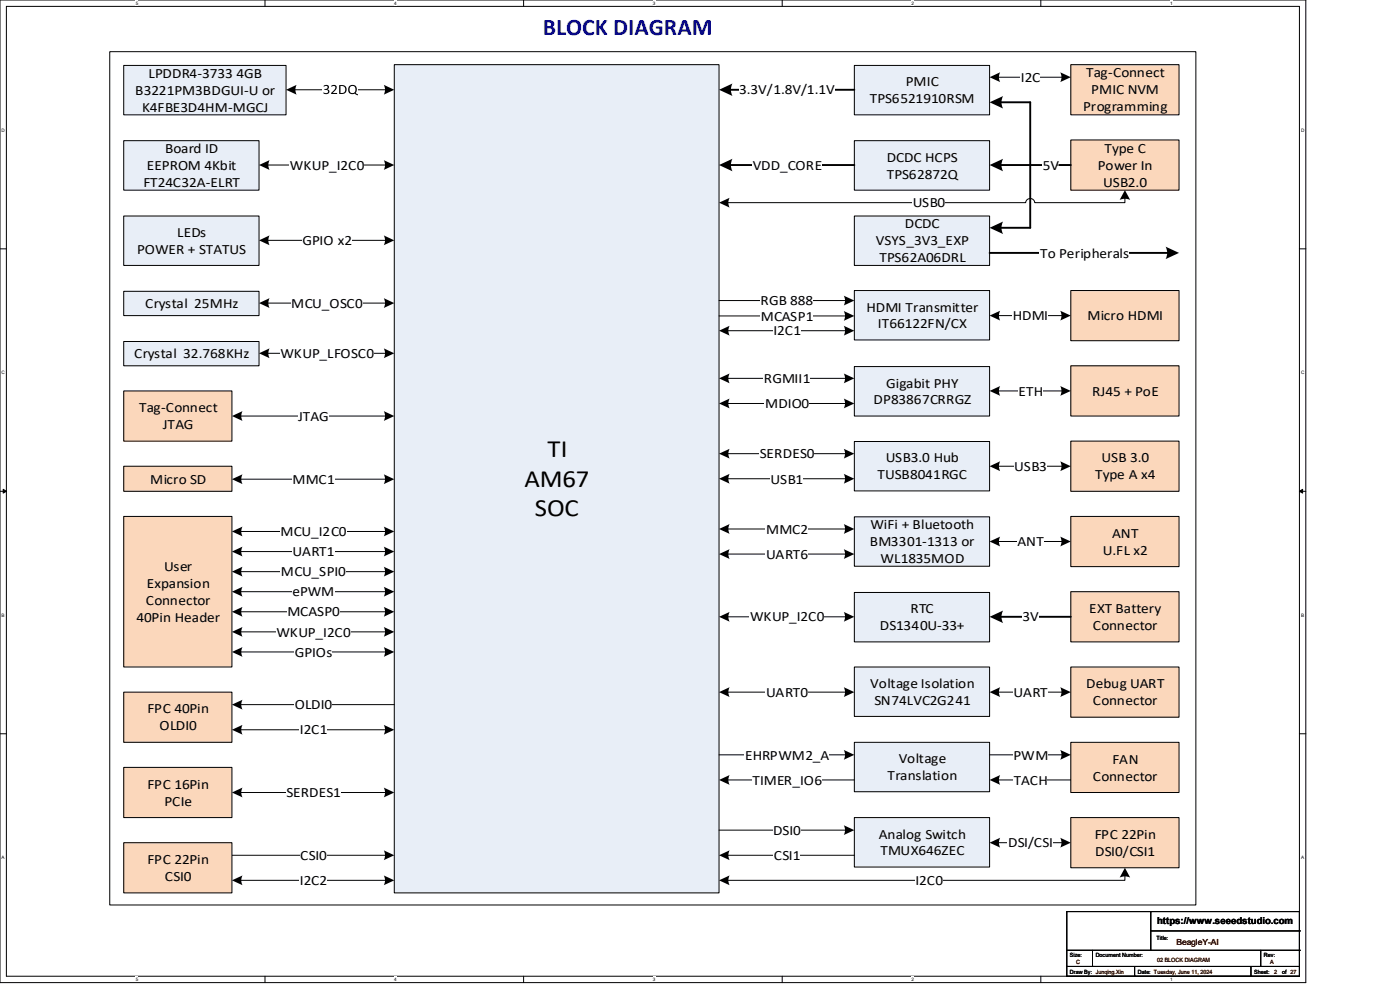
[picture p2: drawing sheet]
<svg xmlns="http://www.w3.org/2000/svg" width="297mm" height="210mm" viewBox="0 0 297 210" stroke-linecap="round" stroke-linejoin="round" font-family="sans-serif">
<path d="M0 0h277v208.4h-277zM1.4 1.4h274.3v205.7h-274.3z" fill="none" stroke="#000" stroke-width=".21"/>
<g fill="#fff">
<path d="M28.8 .1h.5v1.1h-.5z"/>
<path d="M28.8 207.2h.5v1.1h-.5z"/>
</g>
<path d="M56.2 0v1.4M56.2 207.1v1.3" fill="none" stroke="#000" stroke-width=".21"/>
<g fill="#fff">
<path d="M83.7 .1h.5v1.1h-.5z"/>
<path d="M83.7 207.2h.5v1.1h-.5z"/>
</g>
<path d="M111.1 0v1.4M111.1 207.1v1.3" fill="none" stroke="#000" stroke-width=".21"/>
<g fill="#fff">
<path d="M138.5 .1h.6v1.1h-.6z"/>
<path d="M138.5 207.2h.6v1.1h-.6z"/>
</g>
<path d="M165.9 0v1.4M165.9 207.1v1.3" fill="none" stroke="#000" stroke-width=".21"/>
<g fill="#fff">
<path d="M193.4 .1h.5v1.1h-.5z"/>
<path d="M193.4 207.2h.5v1.1h-.5z"/>
</g>
<path d="M220.8 0v1.4M220.8 207.1v1.3" fill="none" stroke="#000" stroke-width=".21"/>
<g fill="#fff">
<path d="M248.2 .1h.6v1.1h-.6z"/>
<path d="M248.2 207.2h.6v1.1h-.6z"/>
<path d="M.3 27.1h.8v1.1h-.8z"/>
<path d="M276 27.1h.7v1.1h-.7z"/>
<path d="M.3 78.5h.8v1.1h-.8z"/>
<path d="M276 78.5h.7v1.1h-.7z"/>
</g>
<path d="M0 52.8h1.4M275.7 52.8h1.3" fill="none" stroke="#000" stroke-width=".21"/>
<g fill="#fff">
<path d="M.3 129.9h.7v1.1h-.7z"/>
<path d="M276 129.9h.6v1.1h-.6z"/>
</g>
<path d="M0 104.2h1.4M275.7 104.2h1.3" fill="none" stroke="#000" stroke-width=".21"/>
<path d="M.7 103.8l.7 .4-.7 .4zM275.7 104.2l.7-.4v.8z" fill="#000" stroke="#000" stroke-width=".21"/>
<g fill="#fff">
<path d="M.3 181.4h.7v1.1h-.7z"/>
<path d="M276 181.4h.6v1.1h-.6z"/>
</g>
<path d="M0 155.7h1.4M275.7 155.7h1.3" fill="none" stroke="#000" stroke-width=".21"/>
<path d="M23.3 11h230.4v181h-230.4z" fill="#fff"/>
<path d="M23.3 11h230.4v181h-230.4z" fill="none" stroke="#000" stroke-width=".21"/>
<path d="M83.6 13.7h68.9v175.7h-68.9z" fill-rule="evenodd" fill="#e8eef7"/>
<path d="M83.6 13.7h68.9v175.7h-68.9zM50.9 149.5h32.7" fill="none" stroke="#000" stroke-width=".21"/>
<path d="M49.2 149.5l2.2-1.1a2.16 2.16 0 0 0 0 2.1z" fill-rule="evenodd" fill="#000"/>
<path d="M62.4 147.7h8v3.6h-8z" fill-rule="evenodd" fill="#fff"/>
<path d="M62.4 19h19.6" fill="none" stroke="#000" stroke-width=".21"/>
<g fill="#000">
<path d="M60.7 19l2.2-1a2.17 2.17 0 0 0 0 2.1z" fill-rule="evenodd"/>
<path d="M81.4 18l2.2 1-2.2 1.1a2.17 2.17 0 0 0 0-2.1z" fill-rule="evenodd"/>
</g>
<path d="M68.4 17.2h7.5v3.6h-7.5z" fill-rule="evenodd" fill="#fff"/>
<path d="M68.7 18.2a.56 .56 0 0 1 .8-.1 .56 .56 0 0 1 0 .8h-.1a.55 .55 0 0 1 .5 .8 .55 .55 0 0 1-.8 .3l-.5-.2v-.2a.51 .51 0 0 0 .6 .2 .51 .51 0 0 0 .3-.6l-.7-.1 .1-.2a.41 .41 0 0 0 .5-.1 .41 .41 0 0 0-.1-.6 .41 .41 0 0 0-.6 .2zM70.3 18.2a.67 .67 0 0 1 1.1 .1 .67 .67 0 0 1-.3 1l-.5 .4h.9v.2h-1.2v-.2l.5-.5a.49 .49 0 0 0 .3-.8 .49 .49 0 0 0-.8 0zM72 18.1l.1-.1a1.04 1.04 0 0 1 1.1 .2 1.04 1.04 0 0 1 .3 1.1 1.17 1.17 0 0 1-1.5 .6zM72.2 18.2v1.5a.78 .78 0 0 0 1-.7 .78 .78 0 0 0-1-.8zM74.1 18.3a.98 .98 0 0 1 1.4 0 .98 .98 0 0 1-.1 1.4l.6 .4h-.4a.6 .6 0 0 0-.8-.1 .99 .99 0 0 1-.9-.7 .99 .99 0 0 1 .2-1zM74.4 18.4a.73 .73 0 0 0-.2 1 .73 .73 0 0 0 1.1 .1l.1-.2a.7 .7 0 0 0-.2-.9 .7 .7 0 0 0-.8 0z" fill="#000"/>
<path d="M49.2 181.4h32.8" fill="none" stroke="#000" stroke-width=".21"/>
<path d="M81.4 180.4l2.2 1-2.2 1.1a2.16 2.16 0 0 0 0-2.1z" fill-rule="evenodd" fill="#000"/>
<path d="M63.6 179.6h5.7v3.6h-5.7z" fill-rule="evenodd" fill="#fff"/>
<path d="M26.2 13.9h34.5v10.5h-34.5z" fill-rule="evenodd" fill="#e8eef7"/>
<path d="M26.2 13.9h34.5v10.5h-34.5z" fill="none" stroke="#000" stroke-width=".21"/>
<path d="M26.2 29.8h28.8v10.5h-28.8z" fill-rule="evenodd" fill="#e8eef7"/>
<path d="M26.2 29.8h28.8v10.5h-28.8z" fill="none" stroke="#000" stroke-width=".21"/>
<path d="M181.3 61.6h28.6v10.5h-28.6z" fill-rule="evenodd" fill="#e8eef7"/>
<path d="M181.3 61.6h28.6v10.5h-28.6z" fill="none" stroke="#000" stroke-width=".21"/>
<path d="M181.3 77.8h28.6v10.5h-28.6z" fill-rule="evenodd" fill="#e8eef7"/>
<path d="M181.3 77.8h28.6v10.5h-28.6z" fill="none" stroke="#000" stroke-width=".21"/>
<path d="M181.3 93.7h28.6v10.4h-28.6z" fill-rule="evenodd" fill="#e8eef7"/>
<path d="M181.3 93.7h28.6v10.4h-28.6z" fill="none" stroke="#000" stroke-width=".21"/>
<path d="M181.3 109.6h28.6v10.5h-28.6z" fill-rule="evenodd" fill="#e8eef7"/>
<path d="M181.3 109.6h28.6v10.5h-28.6z" fill="none" stroke="#000" stroke-width=".21"/>
<path d="M227.2 61.6h22.9v10.7h-22.9z" fill-rule="evenodd" fill="#fbd7bb"/>
<path d="M227.2 61.6h22.9v10.7h-22.9z" fill="none" stroke="#000" stroke-width=".21"/>
<path d="M227.2 93.6h22.9v10.6h-22.9z" fill-rule="evenodd" fill="#fbd7bb"/>
<path d="M227.2 93.6h22.9v10.6h-22.9z" fill="none" stroke="#000" stroke-width=".21"/>
<path d="M26.2 98.9h23v5.3h-23z" fill-rule="evenodd" fill="#fbd7bb"/>
<path d="M26.2 98.9h23v5.3h-23z" fill="none" stroke="#000" stroke-width=".21"/>
<path d="M181.3 13.9h28.6v10.5h-28.6z" fill-rule="evenodd" fill="#e8eef7"/>
<path d="M181.3 13.9h28.6v10.5h-28.6z" fill="none" stroke="#000" stroke-width=".21"/>
<path d="M181.3 29.8h28.6v10.5h-28.6z" fill-rule="evenodd" fill="#e8eef7"/>
<path d="M181.3 29.8h28.6v10.5h-28.6z" fill="none" stroke="#000" stroke-width=".21"/>
<path d="M227.2 29.7h22.9v10.6h-22.9z" fill-rule="evenodd" fill="#fbd7bb"/>
<path d="M227.2 29.7h22.9v10.6h-22.9z" fill="none" stroke="#000" stroke-width=".21"/>
<path d="M26.2 45.8h28.8v10.5h-28.8z" fill-rule="evenodd" fill="#e8eef7"/>
<path d="M26.2 45.8h28.8v10.5h-28.8z" fill="none" stroke="#000" stroke-width=".21"/>
<path d="M181.3 45.8h28.6v10.5h-28.6z" fill-rule="evenodd" fill="#e8eef7"/>
<path d="M181.3 45.8h28.6v10.5h-28.6z" fill="none" stroke="#000" stroke-width=".21"/>
<path d="M26.2 82.9h23v10.7h-23z" fill-rule="evenodd" fill="#fbd7bb"/>
<path d="M26.2 82.9h23v10.7h-23z" fill="none" stroke="#000" stroke-width=".21"/>
<path d="M227.2 173.4h22.9v10.7h-22.9z" fill-rule="evenodd" fill="#fbd7bb"/>
<path d="M227.2 173.4h22.9v10.7h-22.9z" fill="none" stroke="#000" stroke-width=".21"/>
<path d="M26.2 178.8h23v10.6h-23z" fill-rule="evenodd" fill="#fbd7bb"/>
<path d="M26.2 178.8h23v10.6h-23z" fill="none" stroke="#000" stroke-width=".21"/>
<path d="M181.3 173.4h28.6v10.5h-28.6z" fill-rule="evenodd" fill="#e8eef7"/>
<path d="M181.3 173.4h28.6v10.5h-28.6z" fill="none" stroke="#000" stroke-width=".21"/>
<path d="M26.2 146.8h23v10.7h-23z" fill-rule="evenodd" fill="#fbd7bb"/>
<path d="M26.2 146.8h23v10.7h-23z" fill="none" stroke="#000" stroke-width=".21"/>
<path d="M227.2 77.6h22.9v10.7h-22.9z" fill-rule="evenodd" fill="#fbd7bb"/>
<path d="M227.2 77.6h22.9v10.7h-22.9z" fill="none" stroke="#000" stroke-width=".21"/>
<path d="M26.2 162.8h23v10.6h-23z" fill-rule="evenodd" fill="#fbd7bb"/>
<path d="M26.2 162.8h23v10.6h-23z" fill="none" stroke="#000" stroke-width=".21"/>
<path d="M26.2 109.6h23v31.9h-23z" fill-rule="evenodd" fill="#fbd7bb"/>
<path d="M26.2 109.6h23v31.9h-23z" fill="none" stroke="#000" stroke-width=".21"/>
<path d="M227.2 157.5h22.9v10.6h-22.9z" fill-rule="evenodd" fill="#fbd7bb"/>
<path d="M227.2 157.5h22.9v10.6h-22.9z" fill="none" stroke="#000" stroke-width=".21"/>
<path d="M227.2 125.5h22.9v10.7h-22.9z" fill-rule="evenodd" fill="#fbd7bb"/>
<path d="M227.2 125.5h22.9v10.7h-22.9z" fill="none" stroke="#000" stroke-width=".21"/>
<path d="M227.2 141.5h22.9v10.6h-22.9z" fill-rule="evenodd" fill="#fbd7bb"/>
<path d="M227.2 141.5h22.9v10.6h-22.9z" fill="none" stroke="#000" stroke-width=".21"/>
<path d="M227.2 109.6h22.9v10.6h-22.9z" fill-rule="evenodd" fill="#fbd7bb"/>
<path d="M227.2 109.6h22.9v10.6h-22.9z" fill="none" stroke="#000" stroke-width=".21"/>
<path d="M181.3 125.7h28.6v10.5h-28.6z" fill-rule="evenodd" fill="#e8eef7"/>
<path d="M181.3 125.7h28.6v10.5h-28.6z" fill="none" stroke="#000" stroke-width=".21"/>
<path d="M181.3 141.5h28.6v10.5h-28.6z" fill-rule="evenodd" fill="#e8eef7"/>
<path d="M181.3 141.5h28.6v10.5h-28.6z" fill="none" stroke="#000" stroke-width=".21"/>
<path d="M181.3 157.5h28.6v10.5h-28.6z" fill-rule="evenodd" fill="#e8eef7"/>
<path d="M181.3 157.5h28.6v10.5h-28.6z" fill="none" stroke="#000" stroke-width=".21"/>
<path d="M227.2 13.7h22.9v10.7h-22.9z" fill-rule="evenodd" fill="#fbd7bb"/>
<path d="M227.2 13.7h22.9v10.7h-22.9z" fill="none" stroke="#000" stroke-width=".21"/>
<path d="M26.2 61.8h28.8v5.2h-28.8z" fill-rule="evenodd" fill="#e8eef7"/>
<path d="M26.2 61.8h28.8v5.2h-28.8z" fill="none" stroke="#000" stroke-width=".21"/>
<path d="M26.2 72.4h28.8v5.2h-28.8z" fill-rule="evenodd" fill="#e8eef7"/>
<path d="M56.6 35h25.4M26.2 72.4h28.8v5.2h-28.8z" fill="none" stroke="#000" stroke-width=".21"/>
<g fill="#000">
<path d="M55 35l2.2-1a2.21 2.21 0 0 0 0 2z" fill-rule="evenodd"/>
<path d="M81.4 34l2.2 1-2.2 1a2.14 2.14 0 0 0 0-2z" fill-rule="evenodd"/>
</g>
<path d="M61.4 33.2h15.8v3.6h-15.8z" fill-rule="evenodd" fill="#fff"/>
<path d="M56.6 51h25.4" fill="none" stroke="#000" stroke-width=".21"/>
<g fill="#000">
<path d="M55 51l2.2-1.1a2.24 2.24 0 0 0 0 2.1z" fill-rule="evenodd"/>
<path d="M81.4 49.9l2.2 1.1-2.2 1a2.16 2.16 0 0 0 0-2.1z" fill-rule="evenodd"/>
</g>
<path d="M64.1 49.2h10.4v3.6h-10.4z" fill-rule="evenodd" fill="#fff"/>
<path d="M56.6 64.3h25.4" fill="none" stroke="#000" stroke-width=".21"/>
<g fill="#000">
<path d="M55 64.3l2.2-1a2.24 2.24 0 0 0 0 2z" fill-rule="evenodd"/>
<path d="M81.4 63.3l2.2 1-2.2 1a2.17 2.17 0 0 0 0-2z" fill-rule="evenodd"/>
</g>
<path d="M61.7 62.5h15.2v3.6h-15.2z" fill-rule="evenodd" fill="#fff"/>
<path d="M56.6 74.9h25.4" fill="none" stroke="#000" stroke-width=".21"/>
<g fill="#000">
<path d="M55 74.9l2.2-1a2.24 2.24 0 0 0 0 2.1z" fill-rule="evenodd"/>
<path d="M81.4 73.9l2.2 1-2.2 1.1a2.16 2.16 0 0 0 0-2.1z" fill-rule="evenodd"/>
</g>
<path d="M59.4 73.1h19.8v3.6h-19.8z" fill-rule="evenodd" fill="#fff"/>
<path d="M50.9 88.3h31.1" fill="none" stroke="#000" stroke-width=".21"/>
<g fill="#000">
<path d="M49.2 88.3l2.2-1.1a2.16 2.16 0 0 0 0 2.1z" fill-rule="evenodd"/>
<path d="M81.4 87.2l2.2 1.1-2.2 1a2.16 2.16 0 0 0 0-2.1z" fill-rule="evenodd"/>
</g>
<path d="M63.2 86.5h6.5v3.6h-6.5z" fill-rule="evenodd" fill="#fff"/>
<path d="M50.9 101.7h31.1" fill="none" stroke="#000" stroke-width=".21"/>
<g fill="#000">
<path d="M49.2 101.7l2.2-1.1a2.16 2.16 0 0 0 0 2.1z" fill-rule="evenodd"/>
<path d="M81.4 100.6l2.2 1.1-2.2 1a2.16 2.16 0 0 0 0-2.1z" fill-rule="evenodd"/>
</g>
<path d="M62 99.9h8.9v3.6h-8.9z" fill-rule="evenodd" fill="#fff"/>
<path d="M50.9 154.8h31.1" fill="none" stroke="#000" stroke-width=".21"/>
<g fill="#000">
<path d="M49.2 154.8l2.2-1a2.14 2.14 0 0 0 0 2z" fill-rule="evenodd"/>
<path d="M81.4 153.8l2.2 1-2.2 1a2.14 2.14 0 0 0 0-2z" fill-rule="evenodd"/>
</g>
<path d="M63.5 153h5.8v3.6h-5.8z" fill-rule="evenodd" fill="#fff"/>
<path d="M50.9 168.1h31.1" fill="none" stroke="#000" stroke-width=".21"/>
<g fill="#000">
<path d="M49.2 168.1l2.2-1a2.17 2.17 0 0 0 0 2.1z" fill-rule="evenodd"/>
<path d="M81.4 167.1l2.2 1-2.2 1.1a2.17 2.17 0 0 0 0-2.1z" fill-rule="evenodd"/>
</g>
<path d="M60.7 166.3h11.5v3.6h-11.5z" fill-rule="evenodd" fill="#fff"/>
<path d="M50.9 186.8h31.1" fill="none" stroke="#000" stroke-width=".21"/>
<g fill="#000">
<path d="M49.2 186.8l2.2-1.1a2.14 2.14 0 0 0 0 2.1z" fill-rule="evenodd"/>
<path d="M81.4 185.7l2.2 1.1-2.2 1a2.14 2.14 0 0 0 0-2.1z" fill-rule="evenodd"/>
</g>
<path d="M63.5 185h5.8v3.6h-5.8z" fill-rule="evenodd" fill="#fff"/>
<path d="M154.7 19h26.6" fill="none" stroke="#000" stroke-width=".41"/>
<path d="M152.5 19l2.9-1.3-.3 1.3 .3 1.4z" fill-rule="evenodd" fill="#000"/>
<path d="M156.7 17.2h20.4v3.6h-20.4z" fill-rule="evenodd" fill="#fff"/>
<path d="M154.7 35h26.6" fill="none" stroke="#000" stroke-width=".41"/>
<path d="M152.5 35l2.9-1.3-.3 1.3 .3 1.3z" fill-rule="evenodd" fill="#000"/>
<path d="M159.6 33.2h14.6v3.6h-14.6z" fill-rule="evenodd" fill="#fff"/>
<path d="M209.9 53.7h38.1" fill="none" stroke="#000" stroke-width=".41"/>
<path d="M247.3 52.3l2.8 1.4-2.8 1.3 .3-1.4z" fill-rule="evenodd" fill="#000"/>
<path d="M220.6 51.8h18.9v3.6h-18.9z" fill-rule="evenodd" fill="#fff"/>
<path d="M211.6 16.4h13.9" fill="none" stroke="#000" stroke-width=".21"/>
<g fill="#000">
<path d="M209.9 16.4l2.3-1.1a2.16 2.16 0 0 0 0 2.1z" fill-rule="evenodd"/>
<path d="M224.9 15.3l2.3 1.1-2.3 1a2.16 2.16 0 0 0 0-2.1z" fill-rule="evenodd"/>
</g>
<path d="M216.5 14.6h4.2v3.6h-4.2z" fill-rule="evenodd" fill="#fff"/>
<path d="M212.1 21.7h6.5M218.6 35h8.6" fill="none" stroke="#000" stroke-width=".41"/>
<path d="M209.9 21.7l2.9-1.3-.3 1.3 .3 1.3z" fill-rule="evenodd" fill="#000"/>
<path d="M221.1 33.2h3.5v3.6h-3.5z" fill-rule="evenodd" fill="#fff"/>
<path d="M212.1 35h6.5M218.6 21.7v26.6h-6.5" fill="none" stroke="#000" stroke-width=".41"/>
<path d="M224.3 35h2.9M238.7 41.9v1.1h-19.2a.96 .96 0 0 0-.9-.9 .96 .96 0 0 0-1 .9h-63.4" fill="none" stroke="#000" stroke-width=".21"/>
<g fill="#000">
<path d="M209.9 35l2.9-1.3-.3 1.3 .3 1.3z" fill-rule="evenodd"/>
<path d="M152.5 43l2.3-1a2.16 2.16 0 0 0 0 2z" fill-rule="evenodd"/>
<path d="M209.9 48.3l2.9-1.3-.3 1.3 .3 1.3z" fill-rule="evenodd"/>
<path d="M238.7 40.3l1.1 2.1-.9-.2-1.4 .2z" fill-rule="evenodd"/>
</g>
<path d="M193.5 41.2h7v3.6h-7z" fill-rule="evenodd" fill="#fff"/>
<path d="M211.6 67h13.9" fill="none" stroke="#000" stroke-width=".21"/>
<g fill="#000">
<path d="M209.9 67l2.3-1.1a2.16 2.16 0 0 0 0 2.1z" fill-rule="evenodd"/>
<path d="M224.9 65.9l2.3 1.1-2.3 1a2.16 2.16 0 0 0 0-2.1z" fill-rule="evenodd"/>
</g>
<path d="M214.8 65.2h7.6v3.6h-7.6z" fill-rule="evenodd" fill="#fff"/>
<path d="M152.5 63.8h27.1" fill="none" stroke="#000" stroke-width=".21"/>
<path d="M179 62.7l2.3 1.1-2.3 1a2.16 2.16 0 0 0 0-2.1z" fill-rule="evenodd" fill="#000"/>
<path d="M161.3 62h11.2v3.6h-11.2z" fill-rule="evenodd" fill="#fff"/>
<path d="M152.5 67h27.1" fill="none" stroke="#000" stroke-width=".21"/>
<path d="M179 66l2.3 1-2.3 1.1a2.16 2.16 0 0 0 0-2.1z" fill-rule="evenodd" fill="#000"/>
<path d="M161.3 65.2h11.2v3.6h-11.2z" fill-rule="evenodd" fill="#fff"/>
<path d="M154.2 70.2h25.4" fill="none" stroke="#000" stroke-width=".21"/>
<g fill="#000">
<path d="M152.5 70.2l2.3-1.1a2.17 2.17 0 0 0 0 2.1z" fill-rule="evenodd"/>
<path d="M179 69.1l2.3 1.1-2.3 1a2.17 2.17 0 0 0 0-2.1z" fill-rule="evenodd"/>
</g>
<path d="M164 68.3h5.8v3.7h-5.8z" fill-rule="evenodd" fill="#fff"/>
<path d="M154.2 80.3h25.4" fill="none" stroke="#000" stroke-width=".21"/>
<g fill="#000">
<path d="M152.5 80.3l2.3-1.1a2.16 2.16 0 0 0 0 2.1z" fill-rule="evenodd"/>
<path d="M179 79.2l2.3 1.1-2.3 1a2.16 2.16 0 0 0 0-2.1z" fill-rule="evenodd"/>
</g>
<path d="M162 78.5h9.8v3.6h-9.8z" fill-rule="evenodd" fill="#fff"/>
<path d="M154.2 85.6h25.4" fill="none" stroke="#000" stroke-width=".21"/>
<g fill="#000">
<path d="M152.5 85.6l2.3-1a2.16 2.16 0 0 0 0 2z" fill-rule="evenodd"/>
<path d="M179 84.6l2.3 1-2.3 1a2.16 2.16 0 0 0 0-2z" fill-rule="evenodd"/>
</g>
<path d="M162.2 83.8h9.4v3.6h-9.4z" fill-rule="evenodd" fill="#fff"/>
<path d="M211.6 82.9h13.9" fill="none" stroke="#000" stroke-width=".21"/>
<g fill="#000">
<path d="M209.9 82.9l2.3-1a2.14 2.14 0 0 0 0 2.1z" fill-rule="evenodd"/>
<path d="M224.9 81.9l2.3 1-2.3 1.1a2.14 2.14 0 0 0 0-2.1z" fill-rule="evenodd"/>
</g>
<path d="M216 81.1h5.1v3.6h-5.1z" fill-rule="evenodd" fill="#fff"/>
<path d="M154.2 96.2h25.4" fill="none" stroke="#000" stroke-width=".21"/>
<g fill="#000">
<path d="M152.5 96.2l2.3-1a2.14 2.14 0 0 0 0 2.1z" fill-rule="evenodd"/>
<path d="M179 95.2l2.3 1-2.3 1.1a2.14 2.14 0 0 0 0-2.1z" fill-rule="evenodd"/>
</g>
<path d="M161.1 94.4h11.6v3.6h-11.6z" fill-rule="evenodd" fill="#fff"/>
<path d="M154.2 101.6h25.4" fill="none" stroke="#000" stroke-width=".21"/>
<g fill="#000">
<path d="M152.5 101.6l2.3-1.1a2.16 2.16 0 0 0 0 2.1z" fill-rule="evenodd"/>
<path d="M179 100.5l2.3 1.1-2.3 1a2.16 2.16 0 0 0 0-2.1z" fill-rule="evenodd"/>
</g>
<path d="M163.4 99.8h7v3.6h-7z" fill-rule="evenodd" fill="#fff"/>
<path d="M211.6 98.9h13.9" fill="none" stroke="#000" stroke-width=".21"/>
<g fill="#000">
<path d="M209.9 98.9l2.3-1a2.17 2.17 0 0 0 0 2z" fill-rule="evenodd"/>
<path d="M224.9 97.9l2.3 1-2.3 1a2.17 2.17 0 0 0 0-2z" fill-rule="evenodd"/>
</g>
<path d="M215.1 97.1h6.9v3.6h-6.9z" fill-rule="evenodd" fill="#fff"/>
<path d="M154.2 112.2h25.4" fill="none" stroke="#000" stroke-width=".21"/>
<g fill="#000">
<path d="M152.5 112.2l2.3-1a2.16 2.16 0 0 0 0 2.1z" fill-rule="evenodd"/>
<path d="M179 111.2l2.3 1-2.3 1.1a2.16 2.16 0 0 0 0-2.1z" fill-rule="evenodd"/>
</g>
<path d="M162.4 110.4h9v3.6h-9z" fill-rule="evenodd" fill="#fff"/>
<path d="M154.2 117.5h25.4" fill="none" stroke="#000" stroke-width=".21"/>
<g fill="#000">
<path d="M152.5 117.5l2.3-1a2.14 2.14 0 0 0 0 2.1z" fill-rule="evenodd"/>
<path d="M179 116.5l2.3 1-2.3 1.1a2.14 2.14 0 0 0 0-2.1z" fill-rule="evenodd"/>
</g>
<path d="M162.4 115.7h9v3.6h-9z" fill-rule="evenodd" fill="#fff"/>
<path d="M211.6 114.9h13.9" fill="none" stroke="#000" stroke-width=".21"/>
<g fill="#000">
<path d="M209.9 114.9l2.3-1.1a2.16 2.16 0 0 0 0 2.1z" fill-rule="evenodd"/>
<path d="M224.9 113.8l2.3 1.1-2.3 1a2.16 2.16 0 0 0 0-2.1z" fill-rule="evenodd"/>
</g>
<path d="M215.8 113.1h5.5v3.6h-5.5z" fill-rule="evenodd" fill="#fff"/>
<path d="M154.2 130.8h25.4" fill="none" stroke="#000" stroke-width=".21"/>
<g fill="#000">
<path d="M152.5 130.8l2.3-1a2.14 2.14 0 0 0 0 2.1z" fill-rule="evenodd"/>
<path d="M179 129.8l2.3 1-2.3 1.1a2.14 2.14 0 0 0 0-2.1z" fill-rule="evenodd"/>
</g>
<path d="M159 129h15.8v3.7h-15.8z" fill-rule="evenodd" fill="#fff"/>
<path d="M212.1 130.8h15.1" fill="none" stroke="#000" stroke-width=".41"/>
<path d="M209.9 130.8l2.9-1.3-.3 1.3 .3 1.4z" fill-rule="evenodd" fill="#000"/>
<path d="M216.8 129h3.5v3.7h-3.5z" fill-rule="evenodd" fill="#fff"/>
<path d="M154.2 146.8h25.4" fill="none" stroke="#000" stroke-width=".21"/>
<g fill="#000">
<path d="M152.5 146.8l2.3-1a2.16 2.16 0 0 0 0 2.1z" fill-rule="evenodd"/>
<path d="M179 145.8l2.3 1-2.3 1.1a2.16 2.16 0 0 0 0-2.1z" fill-rule="evenodd"/>
</g>
<path d="M162.4 145h9v3.6h-9z" fill-rule="evenodd" fill="#fff"/>
<path d="M211.6 146.8h13.9" fill="none" stroke="#000" stroke-width=".21"/>
<g fill="#000">
<path d="M209.9 146.8l2.3-1a2.16 2.16 0 0 0 0 2.1z" fill-rule="evenodd"/>
<path d="M224.9 145.8l2.3 1-2.3 1.1a2.16 2.16 0 0 0 0-2.1z" fill-rule="evenodd"/>
</g>
<path d="M214.9 145h7.3v3.6h-7.3z" fill-rule="evenodd" fill="#fff"/>
<path d="M152.5 160.1h27.1" fill="none" stroke="#000" stroke-width=".21"/>
<path d="M179 159.1l2.3 1-2.3 1.1a2.16 2.16 0 0 0 0-2.1z" fill-rule="evenodd" fill="#000"/>
<path d="M158 158.3h17.8v3.6h-17.8z" fill-rule="evenodd" fill="#fff"/>
<path d="M154.2 165.5h27.1" fill="none" stroke="#000" stroke-width=".21"/>
<path d="M152.5 165.5l2.3-1.1a2.14 2.14 0 0 0 0 2.1z" fill-rule="evenodd" fill="#000"/>
<path d="M159.5 163.7h14.8v3.6h-14.8z" fill-rule="evenodd" fill="#fff"/>
<path d="M209.9 160.1h15.6" fill="none" stroke="#000" stroke-width=".21"/>
<path d="M224.9 159.1l2.3 1-2.3 1.1a2.16 2.16 0 0 0 0-2.1z" fill-rule="evenodd" fill="#000"/>
<path d="M214.9 158.3h7.3v3.6h-7.3z" fill-rule="evenodd" fill="#fff"/>
<path d="M211.6 165.5h15.6" fill="none" stroke="#000" stroke-width=".21"/>
<path d="M209.9 165.5l2.3-1.1a2.14 2.14 0 0 0 0 2.1z" fill-rule="evenodd" fill="#000"/>
<path d="M215 163.7h7.2v3.6h-7.2z" fill-rule="evenodd" fill="#fff"/>
<path d="M152.5 176.1h27.1" fill="none" stroke="#000" stroke-width=".21"/>
<path d="M179 175.1l2.3 1-2.3 1a2.14 2.14 0 0 0 0-2z" fill-rule="evenodd" fill="#000"/>
<path d="M163.9 174.3h6v3.6h-6z" fill-rule="evenodd" fill="#fff"/>
<path d="M154.2 181.4h27.1" fill="none" stroke="#000" stroke-width=".21"/>
<path d="M152.5 181.4l2.3-1a2.16 2.16 0 0 0 0 2.1z" fill-rule="evenodd" fill="#000"/>
<path d="M164.1 179.6h5.6v3.6h-5.6z" fill-rule="evenodd" fill="#fff"/>
<path d="M211.6 178.8h13.9" fill="none" stroke="#000" stroke-width=".21"/>
<g fill="#000">
<path d="M209.9 178.8l2.3-1.1a2.17 2.17 0 0 0 0 2.1z" fill-rule="evenodd"/>
<path d="M224.9 177.7l2.3 1.1-2.3 1a2.16 2.16 0 0 0 0-2.1z" fill-rule="evenodd"/>
</g>
<path d="M213.8 177h9.5v3.6h-9.5z" fill-rule="evenodd" fill="#fff"/>
<path d="M238.7 185.7v1.1h-84.5" fill="none" stroke="#000" stroke-width=".21"/>
<g fill="#000">
<path d="M152.5 186.8l2.3-1.1a2.14 2.14 0 0 0 0 2.1z" fill-rule="evenodd"/>
<path d="M238.7 184.1l1.1 2.1a2.62 2.62 0 0 0-2.3 0z" fill-rule="evenodd"/>
</g>
<path d="M194.1 185h5.8v3.6h-5.8z" fill-rule="evenodd" fill="#fff"/>
<path d="M50.9 112.7h31.1" fill="none" stroke="#000" stroke-width=".21"/>
<g fill="#000">
<path d="M49.2 112.7l2.2-1a2.14 2.14 0 0 0 0 2.1z" fill-rule="evenodd"/>
<path d="M81.4 111.7l2.2 1-2.2 1.1a2.14 2.14 0 0 0 0-2.1z" fill-rule="evenodd"/>
</g>
<path d="M59.4 110.9h14v3.6h-14z" fill-rule="evenodd" fill="#fff"/>
<path d="M50.9 117h31.1" fill="none" stroke="#000" stroke-width=".21"/>
<g fill="#000">
<path d="M49.2 117l2.2-1a2.16 2.16 0 0 0 0 2z" fill-rule="evenodd"/>
<path d="M81.4 116l2.2 1-2.2 1a2.16 2.16 0 0 0 0-2z" fill-rule="evenodd"/>
</g>
<path d="M62 115.2h8.9v3.6h-8.9z" fill-rule="evenodd" fill="#fff"/>
<path d="M50.9 121.3h31.1" fill="none" stroke="#000" stroke-width=".21"/>
<g fill="#000">
<path d="M49.2 121.3l2.2-1.1a2.16 2.16 0 0 0 0 2.1z" fill-rule="evenodd"/>
<path d="M81.4 120.2l2.2 1.1-2.2 1a2.16 2.16 0 0 0 0-2.1z" fill-rule="evenodd"/>
</g>
<path d="M59.5 119.5h13.8v3.6h-13.8z" fill-rule="evenodd" fill="#fff"/>
<path d="M50.9 125.5h31.1" fill="none" stroke="#000" stroke-width=".21"/>
<g fill="#000">
<path d="M49.2 125.5l2.2-1a2.17 2.17 0 0 0 0 2.1z" fill-rule="evenodd"/>
<path d="M81.4 124.5l2.2 1-2.2 1.1a2.17 2.17 0 0 0 0-2.1z" fill-rule="evenodd"/>
</g>
<path d="M62 123.7h8.9v3.6h-8.9z" fill-rule="evenodd" fill="#fff"/>
<path d="M50.9 129.8h31.1" fill="none" stroke="#000" stroke-width=".21"/>
<g fill="#000">
<path d="M49.2 129.8l2.2-1.1a2.16 2.16 0 0 0 0 2.1z" fill-rule="evenodd"/>
<path d="M81.4 128.7l2.2 1.1-2.2 1a2.16 2.16 0 0 0 0-2.1z" fill-rule="evenodd"/>
</g>
<path d="M60.8 128h11.2v3.6h-11.2z" fill-rule="evenodd" fill="#fff"/>
<path d="M50.9 134h31.1" fill="none" stroke="#000" stroke-width=".21"/>
<g fill="#000">
<path d="M49.2 134l2.2-1a2.14 2.14 0 0 0 0 2.1z" fill-rule="evenodd"/>
<path d="M81.4 133l2.2 1-2.2 1.1a2.14 2.14 0 0 0 0-2.1z" fill-rule="evenodd"/>
</g>
<path d="M58.5 132.2h15.8v3.7h-15.8z" fill-rule="evenodd" fill="#fff"/>
<path d="M50.9 138.3h31.1" fill="none" stroke="#000" stroke-width=".21"/>
<g fill="#000">
<path d="M49.2 138.3l2.2-1a2.14 2.14 0 0 0 0 2z" fill-rule="evenodd"/>
<path d="M81.4 137.3l2.2 1-2.2 1a2.14 2.14 0 0 0 0-2z" fill-rule="evenodd"/>
</g>
<path d="M62.5 136.5h7.9v3.6h-7.9z" fill-rule="evenodd" fill="#fff"/>
<g fill="none" stroke="#000" stroke-width=".21">
<path d="M226.3 193.4h49.4v13.7h-49.4zM244.1 193.4h.1M244.1 193.4v8.2M244.1 197.5h31.6M275.7 197.5h.1M226.3 205h.1M226.3 205h49.4M226.3 201.6h49.4M231.8 205h.1M231.8 201.6v3.4M240.7 207.1h.1M240.7 205v2.1"/>
<path d="M265.4 207.1h.1M265.4 205v2.1M267.5 205h.1M267.5 201.6v3.4M275.7 201.6h.1"/>
</g>
<g font-size="5.3">
<text x="116.1" y="96.9">TI</text>
<text x="111.3" y="103.3">AM67</text>
<text x="113.5" y="109.6">SOC</text>
</g>
<text font-size="5" fill="#00f" x="115.2" y="7.5">BLOCK DIAGRAM</text>
<g font-size="3">
<text x="31.5" y="16.5">LPDDR4-3733 4GB</text>
<text x="216.6" y="17.4">I2C</text>
<text x="230.5" y="16.4">Tag-Connect</text>
<text x="28.7" y="20.1">B3221PM3BDGUI-U or</text>
<text x="30.2" y="23.7">K4FBE3D4HM-MGCJ</text>
<text x="156.8" y="20">3.3V/1.8V/1.1V</text>
<text x="184.6" y="21.9">TPS6521910RSM</text>
<text x="192.2" y="18.3">PMIC</text>
<text x="229.8" y="23.6">Programming</text>
<text x="231.5" y="20">PMIC NVM</text>
<text x="35" y="32.5">Board ID</text>
<text x="61.5" y="36">WKUP_I2C0</text>
<text x="159.7" y="36">VDD_CORE</text>
<text x="188.2" y="34.3">DCDC HCPS</text>
<text x="221.2" y="36">5V</text>
<text x="232.9" y="36">Power In</text>
<text x="234.4" y="32.4">Type C</text>
<text x="30.4" y="39.7">FT24C32A-ELRT</text>
<text x="31.2" y="36.1">EEPROM 4Kbit</text>
<text x="188.1" y="37.9">TPS62872Q</text>
<text x="234" y="39.6">USB2.0</text>
<text x="193.6" y="44">USB0</text>
<text x="29.1" y="53.8">POWER + STATUS</text>
<text x="37.6" y="50.2">LEDs</text>
<text x="64.2" y="52">GPIO x2</text>
<text x="185.8" y="52.1">VSYS_3V3_EXP</text>
<text x="192" y="48.4">DCDC</text>
<text x="186.6" y="55.7">TPS62A06DRL</text>
<text x="220.7" y="54.7">To Peripherals</text>
<text x="30.8" y="65.4">Crystal 25MHz</text>
<text x="61.8" y="65.3">MCU_OSC0</text>
<text x="161.4" y="64.8">RGB 888</text>
<text x="161.4" y="68">MCASP1</text>
<text x="164.1" y="71.2">I2C1</text>
<text x="183.8" y="66.1">HDMI Transmitter</text>
<text x="186.3" y="69.7">IT66122FN/CX</text>
<text x="214.8" y="67.9">HDMI</text>
<text x="230.7" y="67.9">Micro HDMI</text>
<text x="28.5" y="76">Crystal 32.768KHz</text>
<text x="59.5" y="75.9">WKUP_LFOSC0</text>
<text x="162.1" y="81.2">RGMII1</text>
<text x="188" y="82.2">Gigabit PHY</text>
<text x="216.1" y="83.9">ETH</text>
<text x="231.7" y="83.9">RJ45 + PoE</text>
<text x="29.5" y="87.5">Tag-Connect</text>
<text x="63.2" y="89.2">JTAG</text>
<text x="162.3" y="86.6">MDIO0</text>
<text x="185.3" y="85.8">DP83867CRRGZ</text>
<text x="34.5" y="91.1">JTAG</text>
<text x="161.2" y="97.2">SERDES0</text>
<text x="186.2" y="101.7">TUSB8041RGC</text>
<text x="187.9" y="98.1">USB3.0 Hub</text>
<text x="215.2" y="99.9">USB3</text>
<text x="232.4" y="101.7">Type A x4</text>
<text x="233.7" y="98.1">USB 3.0</text>
<text x="31.9" y="102.6">Micro SD</text>
<text x="62.1" y="102.7">MMC1</text>
<text x="163.5" y="102.6">USB1</text>
<text x="59.5" y="113.7">MCU_I2C0</text>
<text x="162.5" y="113.2">MMC2</text>
<text x="184.7" y="112.3">WiFi + Bluetooth</text>
<text x="62.1" y="118">UART1</text>
<text x="162.5" y="118.5">UART6</text>
<text x="184.6" y="115.9">BM3301-1313 or</text>
<text x="186.8" y="119.5">WL1835MOD</text>
<text x="215.9" y="115.9">ANT</text>
<text x="234" y="117.7">U.FL x2</text>
<text x="236" y="114">ANT</text>
<text x="31.2" y="124.7">Expansion</text>
<text x="34.8" y="121.1">User</text>
<text x="59.6" y="122.3">MCU_SPI0</text>
<text x="29" y="131.9">40Pin Header</text>
<text x="30.9" y="128.3">Connector</text>
<text x="61" y="130.8">MCASP0</text>
<text x="62.1" y="126.5">ePWM</text>
<text x="159.1" y="131.8">WKUP_I2C0</text>
<text x="193.2" y="130.1">RTC</text>
<text x="216.9" y="131.8">3V</text>
<text x="231.1" y="130">EXT Battery</text>
<text x="58.6" y="135">WKUP_I2C0</text>
<text x="186.7" y="133.7">DS1340U-33+</text>
<text x="231.9" y="133.6">Connector</text>
<text x="62.6" y="139.3">GPIOs</text>
<text x="162.5" y="147.8">UART0</text>
<text x="184.6" y="145.9">Voltage Isolation</text>
<text x="185.5" y="149.5">SN74LVC2G241</text>
<text x="215" y="147.8">UART</text>
<text x="230.5" y="146">Debug UART</text>
<text x="231.9" y="149.6">Connector</text>
<text x="31.3" y="151.3">FPC 40Pin</text>
<text x="33.9" y="154.9">OLDI0</text>
<text x="62.6" y="150.5">OLDI0</text>
<text x="63.6" y="155.8">I2C1</text>
<text x="158.1" y="161.1">EHRPWM2_A</text>
<text x="190.7" y="161.9">Voltage</text>
<text x="215" y="161.1">PWM</text>
<text x="236" y="162">FAN</text>
<text x="31.3" y="167.3">FPC 16Pin</text>
<text x="159.6" y="166.5">TIMER_IO6</text>
<text x="188.3" y="165.5">Translation</text>
<text x="215.1" y="166.5">TACH</text>
<text x="231.9" y="165.6">Connector</text>
<text x="34.9" y="170.9">PCIe</text>
<text x="60.7" y="169.1">SERDES1</text>
<text x="164" y="177.1">DSI0</text>
<text x="186.4" y="177.9">Analog Switch</text>
<text x="213.9" y="179.7">DSI/CSI</text>
<text x="232.2" y="178">FPC 22Pin</text>
<text x="31.3" y="183.3">FPC 22Pin</text>
<text x="63.7" y="182.4">CSI0</text>
<text x="164.2" y="182.4">CSI1</text>
<text x="186.8" y="181.5">TMUX646ZEC</text>
<text x="232.3" y="181.6">DSI0/CSI1</text>
<text x="35" y="186.9">CSI0</text>
<text x="63.6" y="187.7">I2C2</text>
<text x="194.2" y="187.7">I2C0</text>
</g>
<text font-size="2" x="245.5" y="196.1">https://www.seeedstudio.com</text>
<text font-size="1.8" fill="#800000" x="249.6" y="200.5">BeagleY-AI</text>
<g font-size="1.2">
<text x="227" y="203">Size:</text>
<text x="232.5" y="203">Document Number:</text>
<text x="245.4" y="199.3">Title:</text>
<text x="268.1" y="203">Rev:</text>
<text x="227" y="206.6">Draw By: Junqing.Xin</text>
<text x="241.4" y="206.6">Date: Tuesday, June 11, 2024</text>
<text x="266.1" y="206.6">Sheet:</text>
<text x="272" y="206.6">of 27</text>
</g>
<g font-size="1.2" fill="#800000">
<text x="228.3" y="204.6">C</text>
<text x="245.5" y="204.1">02 BLOCK DIAGRAM</text>
<text x="269.5" y="204.6">A</text>
<text x="270.3" y="206.6">2</text>
</g>
<g font-size="1">
<text x="28.8" y="1">5</text>
<text x="83.7" y="1">4</text>
<text x="138.5" y="1">3</text>
<text x="193.4" y="1">2</text>
<text x="248.2" y="1">1</text>
<text x=".3" y="27.9">D</text>
<text x="276" y="27.9">D</text>
<text x=".3" y="79.4">C</text>
<text x="276" y="79.4">C</text>
<text x=".3" y="130.8">B</text>
<text x="276" y="130.8">B</text>
<text x=".3" y="182.2">A</text>
<text x="276" y="182.2">A</text>
<text x="28.8" y="208.1">5</text>
<text x="83.7" y="208.1">4</text>
<text x="138.5" y="208.1">3</text>
<text x="193.4" y="208.1">2</text>
<text x="248.2" y="208.1">1</text>
</g>
</svg>
